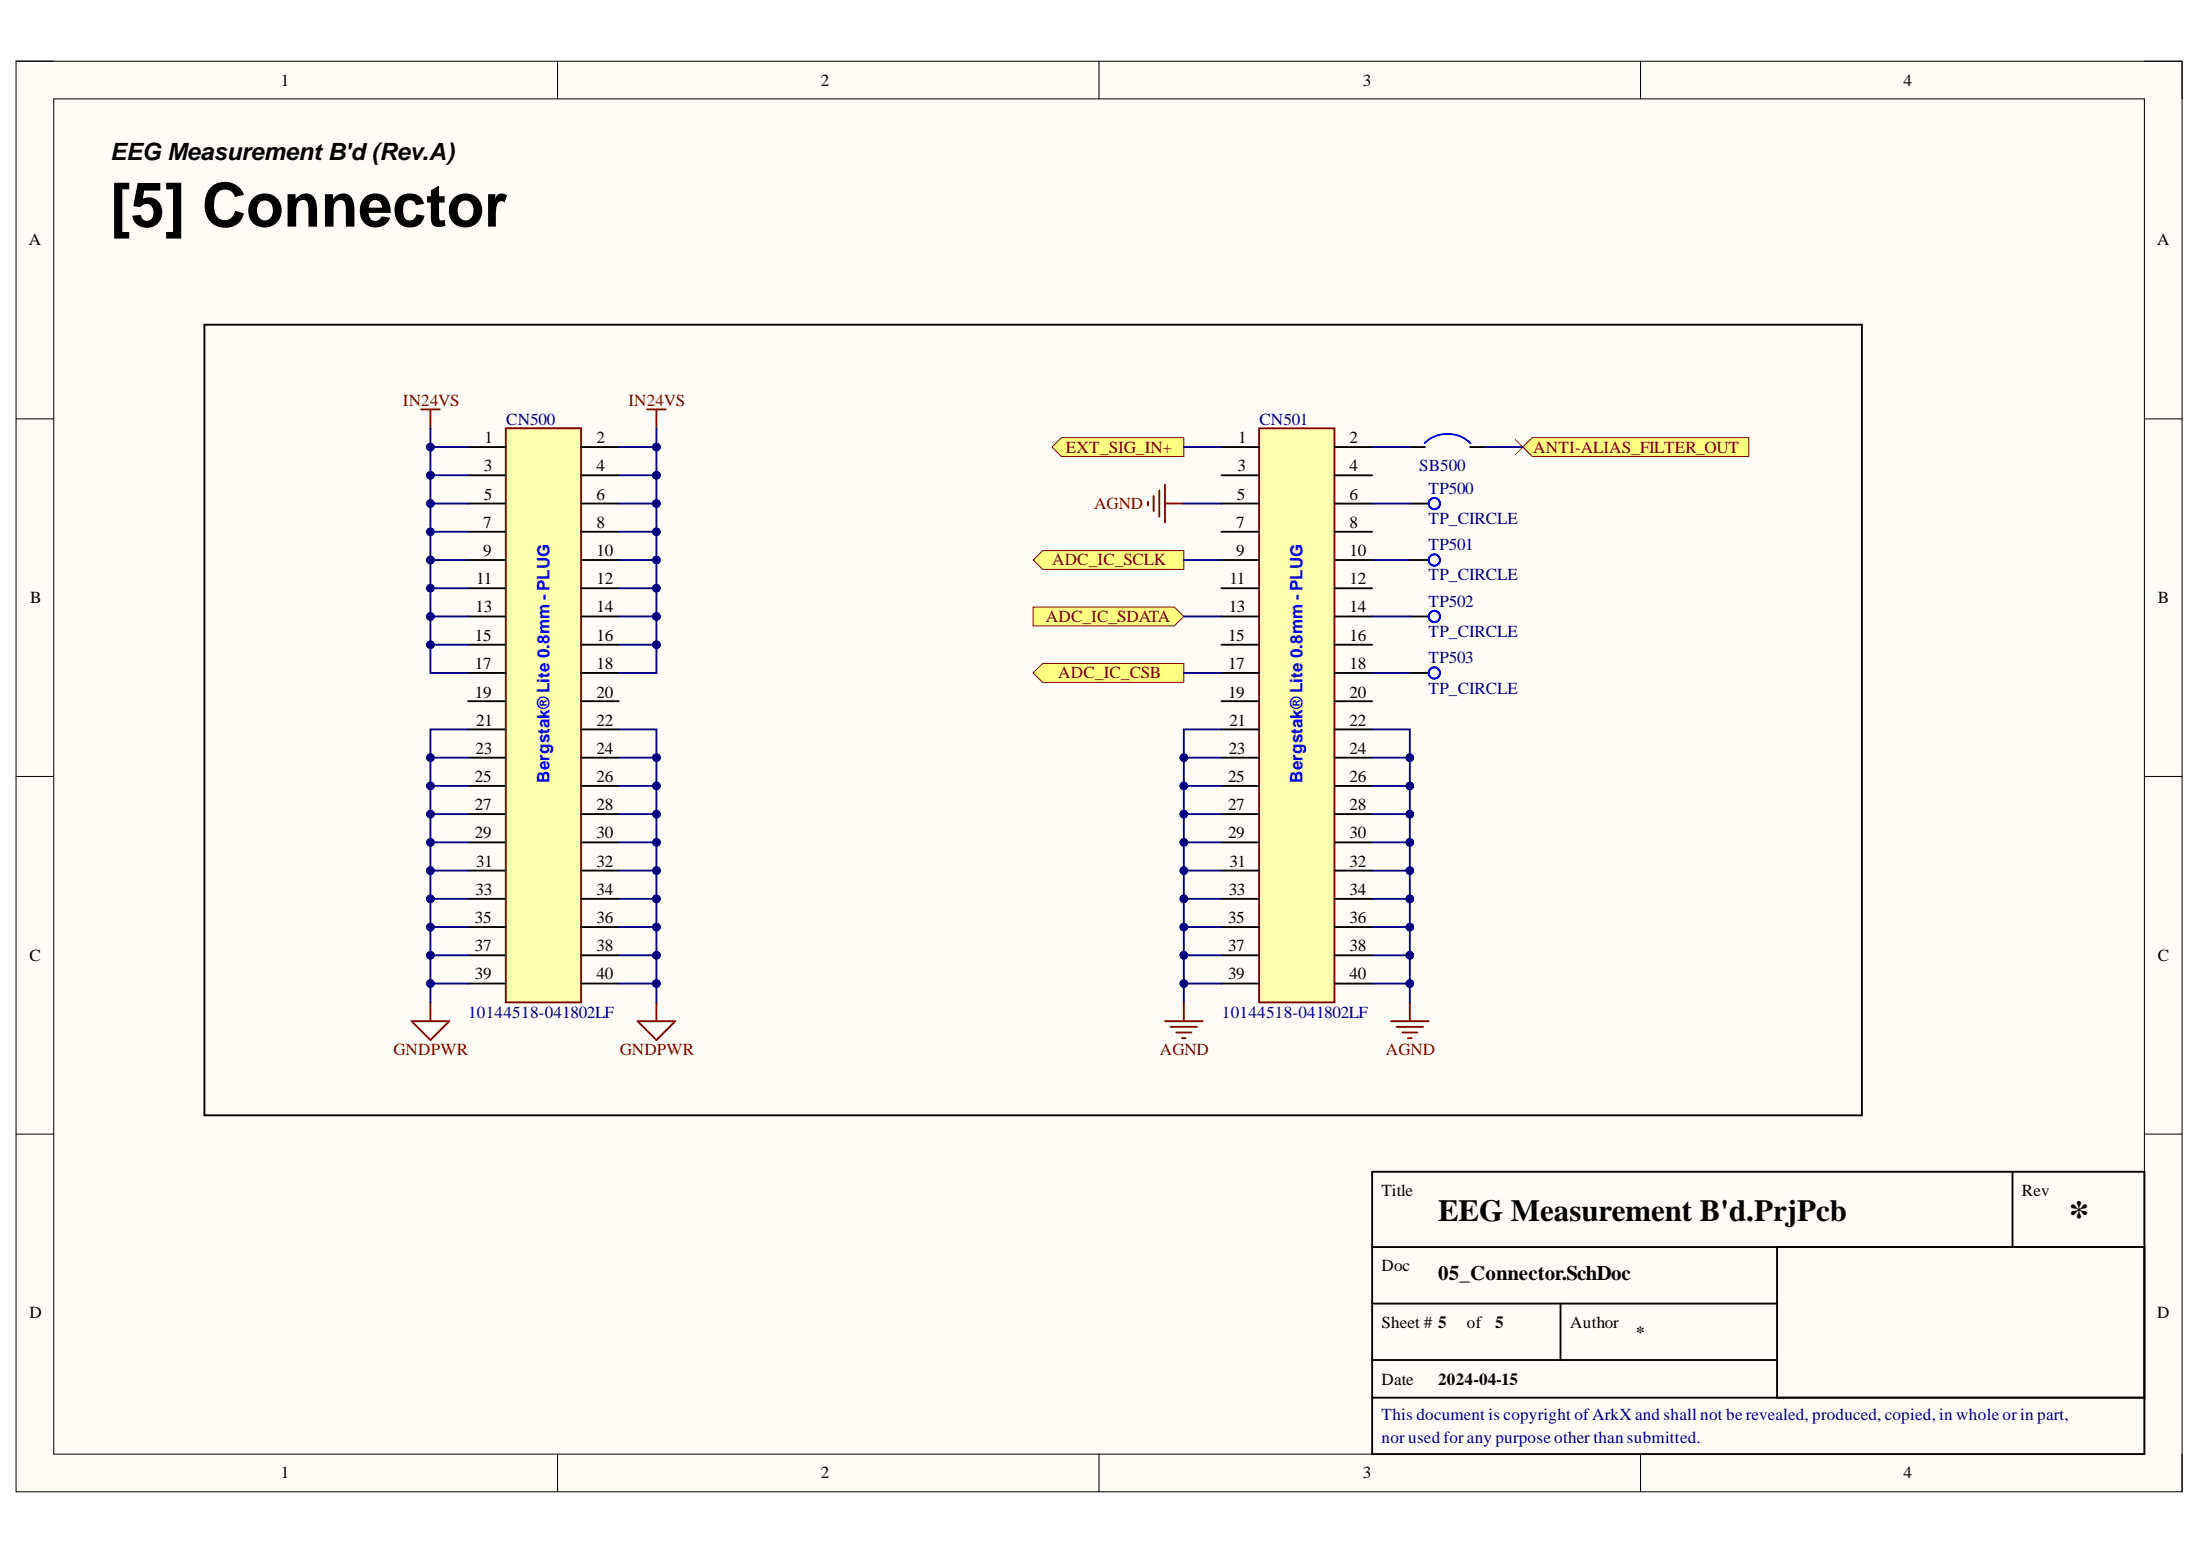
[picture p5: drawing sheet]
<svg xmlns="http://www.w3.org/2000/svg" width="297mm" height="210mm" viewBox="0 0 297 210" stroke-linecap="round" stroke-linejoin="round" font-family="sans-serif">
<path d="M2.2 8.3h292.4v193.1h-292.4z" fill-rule="evenodd" fill="#fffcf8"/>
<path d="M2.2 8.3h292.4v193.1h-292.4z" fill="none" stroke="#000" stroke-width=".14"/>
<path d="M7.3 13.3h282.2v183h-282.2z" fill-rule="evenodd" fill="#fffcf8"/>
<g fill="none" stroke="#000" stroke-width=".14">
<path d="M2.2 8.3h5.1M7.3 13.3h282.2v183h-282.2zM75.3 8.3v5M148.4 8.3v5M221.5 8.3v5M289.5 8.3h5.1v5M2.2 56.5h5.1M289.5 56.5h5.1M2.2 104.8h5.1M289.5 104.8h5.1M2.2 153.1h5.1M289.5 153.1h5.1"/>
<path d="M75.3 196.3v5.1M148.4 196.3v5.1M221.5 196.3v5.1M294.6 196.3v5.1"/>
</g>
<path d="M27.6 43.8h223.8v106.8h-223.8zM185.3 158.2h104.2v38.1h-104.2zM271.7 158.2v10.1M185.3 168.3h104.2M185.3 176h54.6M210.7 176v7.6M239.9 168.3h49.6v20.4h-49.6zM185.3 188.7h104.2M185.3 183.6h54.6" fill="none" stroke="#000" stroke-width=".25"/>
<path d="M68.3 57.8h10.2v77.5h-10.2z" fill-rule="evenodd" fill="#ffffb0"/>
<path d="M56.8 55.3h2.6M58.1 55.3v2.5M68.3 57.8h10.2v77.5h-10.2zM87.4 55.3h2.5M88.6 55.3v2.5M55.6 137.8h5.1l-2.6 2.6zM58.1 135.3v2.5M86.1 137.8h5.1l-2.6 2.6zM88.6 135.3v2.5" fill="none" stroke="#800000" stroke-width=".25"/>
<g fill="none" stroke="#000" stroke-width=".25">
<path d="M63.2 60.3h5.1M63.2 64.2h5.1M63.2 68h5.1M63.2 71.8h5.1M63.2 75.6h5.1M63.2 79.4h5.1M78.5 60.3h5M78.5 64.2h5M78.5 68h5M78.5 71.8h5M78.5 75.6h5M78.5 79.4h5"/>
<path d="M63.2 83.2h5.1M63.2 87h5.1M63.2 90.8h5.1M63.2 94.7h5.1M63.2 98.5h5.1M78.5 83.2h5M78.5 87h5M78.5 90.8h5M78.5 94.7h5M78.5 98.5h5M63.2 102.3h5.1M63.2 106.1h5.1"/>
<path d="M63.2 109.9h5.1M63.2 113.7h5.1M63.2 117.5h5.1M78.5 102.3h5M78.5 106.1h5M78.5 109.9h5M78.5 113.7h5M78.5 117.5h5M63.2 121.3h5.1M63.2 125.1h5.1M63.2 129h5.1M63.2 132.8h5.1"/>
<path d="M78.5 121.3h5M78.5 125.1h5M78.5 129h5M78.5 132.8h5"/>
</g>
<path d="M170 57.8h10.2v77.5h-10.2z" fill-rule="evenodd" fill="#ffffb0"/>
<path d="M170 57.8h10.2v77.5h-10.2z" fill="none" stroke="#800000" stroke-width=".25"/>
<g fill="none" stroke="#000" stroke-width=".25">
<path d="M164.9 60.3h5.1M164.9 64.2h5.1M164.9 68h5.1M164.9 71.8h5.1M164.9 75.6h5.1M164.9 79.4h5.1M180.2 60.3h5.1M180.2 64.2h5.1M180.2 68h5.1M180.2 71.8h5.1M180.2 75.6h5.1M180.2 79.4h5.1"/>
<path d="M164.9 83.2h5.1M164.9 87h5.1M164.9 90.8h5.1M164.9 94.7h5.1M164.9 98.5h5.1M180.2 83.2h5.1M180.2 87h5.1M180.2 90.8h5.1M180.2 94.7h5.1M180.2 98.5h5.1M164.9 102.3h5.1M164.9 106.1h5.1"/>
<path d="M164.9 109.9h5.1M164.9 113.7h5.1M164.9 117.5h5.1M180.2 102.3h5.1M180.2 106.1h5.1M180.2 109.9h5.1M180.2 113.7h5.1M180.2 117.5h5.1M164.9 121.3h5.1M164.9 125.1h5.1M164.9 129h5.1M164.9 132.8h5.1"/>
<path d="M180.2 121.3h5.1M180.2 125.1h5.1M180.2 129h5.1M180.2 132.8h5.1"/>
</g>
<path d="M139.5 75.6l1.3-1.3h19v2.6h-19z" fill-rule="evenodd" fill="#ffff80"/>
<path d="M139.5 75.6l1.3-1.3h19v2.6h-19z" fill="none" stroke="#800000" stroke-width=".14"/>
<path d="M139.5 81.9h19.1l1.2 1.3-1.2 1.3h-19.1z" fill-rule="evenodd" fill="#ffff80"/>
<path d="M139.5 81.9h19.1l1.2 1.3-1.2 1.3h-19.1z" fill="none" stroke="#800000" stroke-width=".14"/>
<path d="M139.5 90.8l1.3-1.2h19v2.5h-19z" fill-rule="evenodd" fill="#ffff80"/>
<path d="M139.5 90.8l1.3-1.2h19v2.5h-19z" fill="none" stroke="#800000" stroke-width=".14"/>
<path d="M142 60.3l1.3-1.2h16.5v2.5h-16.5z" fill-rule="evenodd" fill="#ffff80"/>
<path d="M142 60.3l1.3-1.2h16.5v2.5h-16.5z" fill="none" stroke="#800000" stroke-width=".14"/>
<path d="M155 67.7v.5M155.8 67v2M156.5 66.2v3.5M157.3 65.4v5.1M157.3 68h2.5M157.3 137.8h5.1M158.1 138.6h3.5M158.8 139.4h2.1M159.8 135.3v2.5M159.6 140.1h.5" fill="none" stroke="#800000" stroke-width=".25"/>
<path d="M190.3 68h2.6M190.3 75.6h2.6M190.3 83.2h2.6" fill="none" stroke="#000" stroke-width=".25"/>
<g fill="none" stroke="#00f" stroke-width=".25">
<circle cx="193.7" cy="68" r=".76"/>
<circle cx="193.7" cy="75.6" r=".76"/>
<circle cx="193.7" cy="83.2" r=".76"/>
</g>
<path d="M205.6 60.3l1.3-1.2h29.2v2.5h-29.2z" fill-rule="evenodd" fill="#ffff80"/>
<path d="M205.6 60.3l1.3-1.2h29.2v2.5h-29.2z" fill="none" stroke="#800000" stroke-width=".14"/>
<path d="M190.3 60.3h2.1M198.5 60.3h2M190.3 90.8h2.6" fill="none" stroke="#000" stroke-width=".25"/>
<g fill="none" stroke="#00f" stroke-width=".25">
<path d="M192.3 59.8a4.4 4.4 0 0 1 6.2 0"/>
<circle cx="193.7" cy="90.8" r=".76"/>
</g>
<path d="M204.6 59.3l2 2.1M206.6 59.3l-2 2.1" fill="none" stroke="#f00" stroke-width=".14"/>
<path d="M187.8 137.9h5.1M188.6 138.6h3.5M189.3 139.4h2.1M190.3 135.3v2.6M190.1 140.1h.5" fill="none" stroke="#800000" stroke-width=".25"/>
<path d="M58.1 60.3h5.1" fill="none" stroke="#000080" stroke-width=".25"/>
<circle cx="58.1" cy="60.3" r=".51" fill="#000080"/>
<circle cx="58.1" cy="60.3" r=".51" fill="none" stroke="#000080" stroke-width=".14"/>
<path d="M58.1 64.2h5.1" fill="none" stroke="#000080" stroke-width=".25"/>
<circle cx="58.1" cy="64.2" r=".51" fill="#000080"/>
<circle cx="58.1" cy="64.2" r=".51" fill="none" stroke="#000080" stroke-width=".14"/>
<path d="M58.1 68h5.1" fill="none" stroke="#000080" stroke-width=".25"/>
<circle cx="58.1" cy="68" r=".51" fill="#000080"/>
<circle cx="58.1" cy="68" r=".51" fill="none" stroke="#000080" stroke-width=".14"/>
<path d="M58.1 71.8h5.1" fill="none" stroke="#000080" stroke-width=".25"/>
<circle cx="58.1" cy="71.8" r=".51" fill="#000080"/>
<circle cx="58.1" cy="71.8" r=".51" fill="none" stroke="#000080" stroke-width=".14"/>
<path d="M58.1 75.6h5.1" fill="none" stroke="#000080" stroke-width=".25"/>
<circle cx="58.1" cy="75.6" r=".51" fill="#000080"/>
<circle cx="58.1" cy="75.6" r=".51" fill="none" stroke="#000080" stroke-width=".14"/>
<path d="M58.1 79.4h5.1" fill="none" stroke="#000080" stroke-width=".25"/>
<circle cx="58.1" cy="79.4" r=".51" fill="#000080"/>
<circle cx="58.1" cy="79.4" r=".51" fill="none" stroke="#000080" stroke-width=".14"/>
<path d="M58.1 57.8v25.4h5.1" fill="none" stroke="#000080" stroke-width=".25"/>
<circle cx="58.1" cy="60.3" r=".51" fill="#000080"/>
<circle cx="58.1" cy="60.3" r=".51" fill="none" stroke="#000080" stroke-width=".14"/>
<circle cx="58.1" cy="64.2" r=".51" fill="#000080"/>
<circle cx="58.1" cy="64.2" r=".51" fill="none" stroke="#000080" stroke-width=".14"/>
<circle cx="58.1" cy="68" r=".51" fill="#000080"/>
<circle cx="58.1" cy="68" r=".51" fill="none" stroke="#000080" stroke-width=".14"/>
<circle cx="58.1" cy="71.8" r=".51" fill="#000080"/>
<circle cx="58.1" cy="71.8" r=".51" fill="none" stroke="#000080" stroke-width=".14"/>
<circle cx="58.1" cy="75.6" r=".51" fill="#000080"/>
<circle cx="58.1" cy="75.6" r=".51" fill="none" stroke="#000080" stroke-width=".14"/>
<circle cx="58.1" cy="79.4" r=".51" fill="#000080"/>
<circle cx="58.1" cy="79.4" r=".51" fill="none" stroke="#000080" stroke-width=".14"/>
<circle cx="58.1" cy="83.2" r=".51" fill="#000080"/>
<circle cx="58.1" cy="83.2" r=".51" fill="none" stroke="#000080" stroke-width=".14"/>
<path d="M83.5 60.3h5.1" fill="none" stroke="#000080" stroke-width=".25"/>
<circle cx="88.6" cy="60.3" r=".51" fill="#000080"/>
<circle cx="88.6" cy="60.3" r=".51" fill="none" stroke="#000080" stroke-width=".14"/>
<path d="M83.5 64.2h5.1" fill="none" stroke="#000080" stroke-width=".25"/>
<circle cx="88.6" cy="64.2" r=".51" fill="#000080"/>
<circle cx="88.6" cy="64.2" r=".51" fill="none" stroke="#000080" stroke-width=".14"/>
<path d="M83.5 68h5.1" fill="none" stroke="#000080" stroke-width=".25"/>
<circle cx="88.6" cy="68" r=".51" fill="#000080"/>
<circle cx="88.6" cy="68" r=".51" fill="none" stroke="#000080" stroke-width=".14"/>
<path d="M83.5 71.8h5.1" fill="none" stroke="#000080" stroke-width=".25"/>
<circle cx="88.6" cy="71.8" r=".51" fill="#000080"/>
<circle cx="88.6" cy="71.8" r=".51" fill="none" stroke="#000080" stroke-width=".14"/>
<path d="M83.5 75.6h5.1" fill="none" stroke="#000080" stroke-width=".25"/>
<circle cx="88.6" cy="75.6" r=".51" fill="#000080"/>
<circle cx="88.6" cy="75.6" r=".51" fill="none" stroke="#000080" stroke-width=".14"/>
<path d="M83.5 79.4h5.1" fill="none" stroke="#000080" stroke-width=".25"/>
<circle cx="88.6" cy="79.4" r=".51" fill="#000080"/>
<circle cx="88.6" cy="79.4" r=".51" fill="none" stroke="#000080" stroke-width=".14"/>
<path d="M88.6 57.8v25.4h-5.1" fill="none" stroke="#000080" stroke-width=".25"/>
<circle cx="88.6" cy="60.3" r=".51" fill="#000080"/>
<circle cx="88.6" cy="60.3" r=".51" fill="none" stroke="#000080" stroke-width=".14"/>
<circle cx="88.6" cy="64.2" r=".51" fill="#000080"/>
<circle cx="88.6" cy="64.2" r=".51" fill="none" stroke="#000080" stroke-width=".14"/>
<circle cx="88.6" cy="68" r=".51" fill="#000080"/>
<circle cx="88.6" cy="68" r=".51" fill="none" stroke="#000080" stroke-width=".14"/>
<circle cx="88.6" cy="71.8" r=".51" fill="#000080"/>
<circle cx="88.6" cy="71.8" r=".51" fill="none" stroke="#000080" stroke-width=".14"/>
<circle cx="88.6" cy="75.6" r=".51" fill="#000080"/>
<circle cx="88.6" cy="75.6" r=".51" fill="none" stroke="#000080" stroke-width=".14"/>
<circle cx="88.6" cy="79.4" r=".51" fill="#000080"/>
<circle cx="88.6" cy="79.4" r=".51" fill="none" stroke="#000080" stroke-width=".14"/>
<circle cx="88.6" cy="83.2" r=".51" fill="#000080"/>
<circle cx="88.6" cy="83.2" r=".51" fill="none" stroke="#000080" stroke-width=".14"/>
<path d="M58.1 113.7h5.1" fill="none" stroke="#000080" stroke-width=".25"/>
<circle cx="58.1" cy="113.7" r=".51" fill="#000080"/>
<circle cx="58.1" cy="113.7" r=".51" fill="none" stroke="#000080" stroke-width=".14"/>
<path d="M58.1 117.5h5.1" fill="none" stroke="#000080" stroke-width=".25"/>
<circle cx="58.1" cy="117.5" r=".51" fill="#000080"/>
<circle cx="58.1" cy="117.5" r=".51" fill="none" stroke="#000080" stroke-width=".14"/>
<path d="M58.1 121.3h5.1" fill="none" stroke="#000080" stroke-width=".25"/>
<circle cx="58.1" cy="121.3" r=".51" fill="#000080"/>
<circle cx="58.1" cy="121.3" r=".51" fill="none" stroke="#000080" stroke-width=".14"/>
<path d="M58.1 125.1h5.1" fill="none" stroke="#000080" stroke-width=".25"/>
<circle cx="58.1" cy="125.1" r=".51" fill="#000080"/>
<circle cx="58.1" cy="125.1" r=".51" fill="none" stroke="#000080" stroke-width=".14"/>
<path d="M58.1 129h5.1" fill="none" stroke="#000080" stroke-width=".25"/>
<circle cx="58.1" cy="129" r=".51" fill="#000080"/>
<circle cx="58.1" cy="129" r=".51" fill="none" stroke="#000080" stroke-width=".14"/>
<path d="M58.1 132.8h5.1" fill="none" stroke="#000080" stroke-width=".25"/>
<circle cx="58.1" cy="132.8" r=".51" fill="#000080"/>
<circle cx="58.1" cy="132.8" r=".51" fill="none" stroke="#000080" stroke-width=".14"/>
<path d="M63.2 109.9h-5.1v25.4" fill="none" stroke="#000080" stroke-width=".25"/>
<circle cx="58.1" cy="109.9" r=".51" fill="#000080"/>
<circle cx="58.1" cy="109.9" r=".51" fill="none" stroke="#000080" stroke-width=".14"/>
<circle cx="58.1" cy="113.7" r=".51" fill="#000080"/>
<circle cx="58.1" cy="113.7" r=".51" fill="none" stroke="#000080" stroke-width=".14"/>
<circle cx="58.1" cy="117.5" r=".51" fill="#000080"/>
<circle cx="58.1" cy="117.5" r=".51" fill="none" stroke="#000080" stroke-width=".14"/>
<circle cx="58.1" cy="121.3" r=".51" fill="#000080"/>
<circle cx="58.1" cy="121.3" r=".51" fill="none" stroke="#000080" stroke-width=".14"/>
<circle cx="58.1" cy="125.1" r=".51" fill="#000080"/>
<circle cx="58.1" cy="125.1" r=".51" fill="none" stroke="#000080" stroke-width=".14"/>
<circle cx="58.1" cy="129" r=".51" fill="#000080"/>
<circle cx="58.1" cy="129" r=".51" fill="none" stroke="#000080" stroke-width=".14"/>
<circle cx="58.1" cy="132.8" r=".51" fill="#000080"/>
<circle cx="58.1" cy="132.8" r=".51" fill="none" stroke="#000080" stroke-width=".14"/>
<path d="M83.5 113.7h5.1" fill="none" stroke="#000080" stroke-width=".25"/>
<circle cx="88.6" cy="113.7" r=".51" fill="#000080"/>
<circle cx="88.6" cy="113.7" r=".51" fill="none" stroke="#000080" stroke-width=".14"/>
<path d="M83.5 117.5h5.1" fill="none" stroke="#000080" stroke-width=".25"/>
<circle cx="88.6" cy="117.5" r=".51" fill="#000080"/>
<circle cx="88.6" cy="117.5" r=".51" fill="none" stroke="#000080" stroke-width=".14"/>
<path d="M83.5 121.3h5.1" fill="none" stroke="#000080" stroke-width=".25"/>
<circle cx="88.6" cy="121.3" r=".51" fill="#000080"/>
<circle cx="88.6" cy="121.3" r=".51" fill="none" stroke="#000080" stroke-width=".14"/>
<path d="M83.5 125.1h5.1" fill="none" stroke="#000080" stroke-width=".25"/>
<circle cx="88.6" cy="125.1" r=".51" fill="#000080"/>
<circle cx="88.6" cy="125.1" r=".51" fill="none" stroke="#000080" stroke-width=".14"/>
<path d="M83.5 129h5.1" fill="none" stroke="#000080" stroke-width=".25"/>
<circle cx="88.6" cy="129" r=".51" fill="#000080"/>
<circle cx="88.6" cy="129" r=".51" fill="none" stroke="#000080" stroke-width=".14"/>
<path d="M83.5 132.8h5.1" fill="none" stroke="#000080" stroke-width=".25"/>
<circle cx="88.6" cy="132.8" r=".51" fill="#000080"/>
<circle cx="88.6" cy="132.8" r=".51" fill="none" stroke="#000080" stroke-width=".14"/>
<path d="M83.5 109.9h5.1v25.4" fill="none" stroke="#000080" stroke-width=".25"/>
<circle cx="88.6" cy="109.9" r=".51" fill="#000080"/>
<circle cx="88.6" cy="109.9" r=".51" fill="none" stroke="#000080" stroke-width=".14"/>
<circle cx="88.6" cy="113.7" r=".51" fill="#000080"/>
<circle cx="88.6" cy="113.7" r=".51" fill="none" stroke="#000080" stroke-width=".14"/>
<circle cx="88.6" cy="117.5" r=".51" fill="#000080"/>
<circle cx="88.6" cy="117.5" r=".51" fill="none" stroke="#000080" stroke-width=".14"/>
<circle cx="88.6" cy="121.3" r=".51" fill="#000080"/>
<circle cx="88.6" cy="121.3" r=".51" fill="none" stroke="#000080" stroke-width=".14"/>
<circle cx="88.6" cy="125.1" r=".51" fill="#000080"/>
<circle cx="88.6" cy="125.1" r=".51" fill="none" stroke="#000080" stroke-width=".14"/>
<circle cx="88.6" cy="129" r=".51" fill="#000080"/>
<circle cx="88.6" cy="129" r=".51" fill="none" stroke="#000080" stroke-width=".14"/>
<circle cx="88.6" cy="132.8" r=".51" fill="#000080"/>
<circle cx="88.6" cy="132.8" r=".51" fill="none" stroke="#000080" stroke-width=".14"/>
<path d="M88.6 83.2v7.6h-5.1" fill="none" stroke="#000080" stroke-width=".25"/>
<circle cx="88.6" cy="87" r=".51" fill="#000080"/>
<circle cx="88.6" cy="87" r=".51" fill="none" stroke="#000080" stroke-width=".14"/>
<circle cx="88.6" cy="83.2" r=".51" fill="#000080"/>
<circle cx="88.6" cy="83.2" r=".51" fill="none" stroke="#000080" stroke-width=".14"/>
<path d="M83.5 102.3h5.1v7.6" fill="none" stroke="#000080" stroke-width=".25"/>
<circle cx="88.6" cy="102.3" r=".51" fill="#000080"/>
<circle cx="88.6" cy="102.3" r=".51" fill="none" stroke="#000080" stroke-width=".14"/>
<circle cx="88.6" cy="106.1" r=".51" fill="#000080"/>
<circle cx="88.6" cy="106.1" r=".51" fill="none" stroke="#000080" stroke-width=".14"/>
<circle cx="88.6" cy="109.9" r=".51" fill="#000080"/>
<circle cx="88.6" cy="109.9" r=".51" fill="none" stroke="#000080" stroke-width=".14"/>
<path d="M58.1 83.2v7.6h5.1" fill="none" stroke="#000080" stroke-width=".25"/>
<circle cx="58.1" cy="87" r=".51" fill="#000080"/>
<circle cx="58.1" cy="87" r=".51" fill="none" stroke="#000080" stroke-width=".14"/>
<circle cx="58.1" cy="83.2" r=".51" fill="#000080"/>
<circle cx="58.1" cy="83.2" r=".51" fill="none" stroke="#000080" stroke-width=".14"/>
<path d="M58.1 87h5.1" fill="none" stroke="#000080" stroke-width=".25"/>
<circle cx="58.1" cy="87" r=".51" fill="#000080"/>
<circle cx="58.1" cy="87" r=".51" fill="none" stroke="#000080" stroke-width=".14"/>
<path d="M83.5 87h5.1" fill="none" stroke="#000080" stroke-width=".25"/>
<circle cx="88.6" cy="87" r=".51" fill="#000080"/>
<circle cx="88.6" cy="87" r=".51" fill="none" stroke="#000080" stroke-width=".14"/>
<path d="M63.2 98.5h-5.1v11.4" fill="none" stroke="#000080" stroke-width=".25"/>
<circle cx="58.1" cy="102.3" r=".51" fill="#000080"/>
<circle cx="58.1" cy="102.3" r=".51" fill="none" stroke="#000080" stroke-width=".14"/>
<circle cx="58.1" cy="106.1" r=".51" fill="#000080"/>
<circle cx="58.1" cy="106.1" r=".51" fill="none" stroke="#000080" stroke-width=".14"/>
<circle cx="58.1" cy="109.9" r=".51" fill="#000080"/>
<circle cx="58.1" cy="109.9" r=".51" fill="none" stroke="#000080" stroke-width=".14"/>
<path d="M58.1 102.3h5.1" fill="none" stroke="#000080" stroke-width=".25"/>
<circle cx="58.1" cy="102.3" r=".51" fill="#000080"/>
<circle cx="58.1" cy="102.3" r=".51" fill="none" stroke="#000080" stroke-width=".14"/>
<path d="M83.5 98.5h5.1v3.8" fill="none" stroke="#000080" stroke-width=".25"/>
<circle cx="88.6" cy="102.3" r=".51" fill="#000080"/>
<circle cx="88.6" cy="102.3" r=".51" fill="none" stroke="#000080" stroke-width=".14"/>
<path d="M83.5 106.1h5.1" fill="none" stroke="#000080" stroke-width=".25"/>
<circle cx="88.6" cy="106.1" r=".51" fill="#000080"/>
<circle cx="88.6" cy="106.1" r=".51" fill="none" stroke="#000080" stroke-width=".14"/>
<path d="M58.1 106.1h5.1" fill="none" stroke="#000080" stroke-width=".25"/>
<circle cx="58.1" cy="106.1" r=".51" fill="#000080"/>
<circle cx="58.1" cy="106.1" r=".51" fill="none" stroke="#000080" stroke-width=".14"/>
<path d="M159.8 75.6h5.1M159.8 60.3h5.1M159.8 68h5.1M159.8 83.2h5.1M159.8 90.8h5.1M159.8 121.3h5.1" fill="none" stroke="#000080" stroke-width=".25"/>
<circle cx="159.8" cy="121.3" r=".51" fill="#000080"/>
<circle cx="159.8" cy="121.3" r=".51" fill="none" stroke="#000080" stroke-width=".14"/>
<path d="M159.8 125.1h5.1" fill="none" stroke="#000080" stroke-width=".25"/>
<circle cx="159.8" cy="125.1" r=".51" fill="#000080"/>
<circle cx="159.8" cy="125.1" r=".51" fill="none" stroke="#000080" stroke-width=".14"/>
<path d="M159.8 129h5.1" fill="none" stroke="#000080" stroke-width=".25"/>
<circle cx="159.8" cy="129" r=".51" fill="#000080"/>
<circle cx="159.8" cy="129" r=".51" fill="none" stroke="#000080" stroke-width=".14"/>
<path d="M159.8 132.8h5.1" fill="none" stroke="#000080" stroke-width=".25"/>
<circle cx="159.8" cy="132.8" r=".51" fill="#000080"/>
<circle cx="159.8" cy="132.8" r=".51" fill="none" stroke="#000080" stroke-width=".14"/>
<path d="M185.3 60.3h5M185.3 68h5M185.3 75.6h5M200.5 60.3h5.1M185.3 83.2h5M185.3 90.8h5M159.8 102.3h5.1" fill="none" stroke="#000080" stroke-width=".25"/>
<circle cx="159.8" cy="102.3" r=".51" fill="#000080"/>
<circle cx="159.8" cy="102.3" r=".51" fill="none" stroke="#000080" stroke-width=".14"/>
<path d="M159.8 106.1h5.1" fill="none" stroke="#000080" stroke-width=".25"/>
<circle cx="159.8" cy="106.1" r=".51" fill="#000080"/>
<circle cx="159.8" cy="106.1" r=".51" fill="none" stroke="#000080" stroke-width=".14"/>
<path d="M159.8 109.9h5.1" fill="none" stroke="#000080" stroke-width=".25"/>
<circle cx="159.8" cy="109.9" r=".51" fill="#000080"/>
<circle cx="159.8" cy="109.9" r=".51" fill="none" stroke="#000080" stroke-width=".14"/>
<path d="M159.8 113.7h5.1" fill="none" stroke="#000080" stroke-width=".25"/>
<circle cx="159.8" cy="113.7" r=".51" fill="#000080"/>
<circle cx="159.8" cy="113.7" r=".51" fill="none" stroke="#000080" stroke-width=".14"/>
<path d="M185.3 121.3h5" fill="none" stroke="#000080" stroke-width=".25"/>
<circle cx="190.4" cy="121.3" r=".51" fill="#000080"/>
<circle cx="190.4" cy="121.3" r=".51" fill="none" stroke="#000080" stroke-width=".14"/>
<path d="M185.3 125.1h5" fill="none" stroke="#000080" stroke-width=".25"/>
<circle cx="190.3" cy="125.1" r=".51" fill="#000080"/>
<circle cx="190.3" cy="125.1" r=".51" fill="none" stroke="#000080" stroke-width=".14"/>
<path d="M185.3 129h5" fill="none" stroke="#000080" stroke-width=".25"/>
<circle cx="190.3" cy="129" r=".51" fill="#000080"/>
<circle cx="190.3" cy="129" r=".51" fill="none" stroke="#000080" stroke-width=".14"/>
<path d="M185.3 132.8h5" fill="none" stroke="#000080" stroke-width=".25"/>
<circle cx="190.3" cy="132.8" r=".51" fill="#000080"/>
<circle cx="190.3" cy="132.8" r=".51" fill="none" stroke="#000080" stroke-width=".14"/>
<path d="M185.3 102.3h5" fill="none" stroke="#000080" stroke-width=".25"/>
<circle cx="190.4" cy="102.3" r=".51" fill="#000080"/>
<circle cx="190.4" cy="102.3" r=".51" fill="none" stroke="#000080" stroke-width=".14"/>
<path d="M185.3 106.1h5" fill="none" stroke="#000080" stroke-width=".25"/>
<circle cx="190.3" cy="106.1" r=".51" fill="#000080"/>
<circle cx="190.3" cy="106.1" r=".51" fill="none" stroke="#000080" stroke-width=".14"/>
<path d="M185.3 109.9h5" fill="none" stroke="#000080" stroke-width=".25"/>
<circle cx="190.4" cy="109.9" r=".51" fill="#000080"/>
<circle cx="190.4" cy="109.9" r=".51" fill="none" stroke="#000080" stroke-width=".14"/>
<path d="M185.3 113.7h5" fill="none" stroke="#000080" stroke-width=".25"/>
<circle cx="190.3" cy="113.7" r=".51" fill="#000080"/>
<circle cx="190.3" cy="113.7" r=".51" fill="none" stroke="#000080" stroke-width=".14"/>
<path d="M164.9 117.5h-5.1v17.8" fill="none" stroke="#000080" stroke-width=".25"/>
<circle cx="159.8" cy="117.5" r=".51" fill="#000080"/>
<circle cx="159.8" cy="117.5" r=".51" fill="none" stroke="#000080" stroke-width=".14"/>
<circle cx="159.8" cy="121.3" r=".51" fill="#000080"/>
<circle cx="159.8" cy="121.3" r=".51" fill="none" stroke="#000080" stroke-width=".14"/>
<circle cx="159.8" cy="125.1" r=".51" fill="#000080"/>
<circle cx="159.8" cy="125.1" r=".51" fill="none" stroke="#000080" stroke-width=".14"/>
<circle cx="159.8" cy="129" r=".51" fill="#000080"/>
<circle cx="159.8" cy="129" r=".51" fill="none" stroke="#000080" stroke-width=".14"/>
<circle cx="159.8" cy="132.8" r=".51" fill="#000080"/>
<circle cx="159.8" cy="132.8" r=".51" fill="none" stroke="#000080" stroke-width=".14"/>
<path d="M164.9 98.5h-5.1v19" fill="none" stroke="#000080" stroke-width=".25"/>
<circle cx="159.8" cy="102.3" r=".51" fill="#000080"/>
<circle cx="159.8" cy="102.3" r=".51" fill="none" stroke="#000080" stroke-width=".14"/>
<circle cx="159.8" cy="106.1" r=".51" fill="#000080"/>
<circle cx="159.8" cy="106.1" r=".51" fill="none" stroke="#000080" stroke-width=".14"/>
<circle cx="159.8" cy="109.9" r=".51" fill="#000080"/>
<circle cx="159.8" cy="109.9" r=".51" fill="none" stroke="#000080" stroke-width=".14"/>
<circle cx="159.8" cy="113.7" r=".51" fill="#000080"/>
<circle cx="159.8" cy="113.7" r=".51" fill="none" stroke="#000080" stroke-width=".14"/>
<circle cx="159.8" cy="117.5" r=".51" fill="#000080"/>
<circle cx="159.8" cy="117.5" r=".51" fill="none" stroke="#000080" stroke-width=".14"/>
<path d="M185.3 117.5h5v17.8" fill="none" stroke="#000080" stroke-width=".25"/>
<circle cx="190.3" cy="117.5" r=".51" fill="#000080"/>
<circle cx="190.3" cy="117.5" r=".51" fill="none" stroke="#000080" stroke-width=".14"/>
<circle cx="190.4" cy="121.3" r=".51" fill="#000080"/>
<circle cx="190.4" cy="121.3" r=".51" fill="none" stroke="#000080" stroke-width=".14"/>
<circle cx="190.3" cy="125.1" r=".51" fill="#000080"/>
<circle cx="190.3" cy="125.1" r=".51" fill="none" stroke="#000080" stroke-width=".14"/>
<circle cx="190.3" cy="129" r=".51" fill="#000080"/>
<circle cx="190.3" cy="129" r=".51" fill="none" stroke="#000080" stroke-width=".14"/>
<circle cx="190.3" cy="132.8" r=".51" fill="#000080"/>
<circle cx="190.3" cy="132.8" r=".51" fill="none" stroke="#000080" stroke-width=".14"/>
<path d="M185.3 98.5h5v19" fill="none" stroke="#000080" stroke-width=".25"/>
<circle cx="190.4" cy="102.3" r=".51" fill="#000080"/>
<circle cx="190.4" cy="102.3" r=".51" fill="none" stroke="#000080" stroke-width=".14"/>
<circle cx="190.3" cy="106.1" r=".51" fill="#000080"/>
<circle cx="190.3" cy="106.1" r=".51" fill="none" stroke="#000080" stroke-width=".14"/>
<circle cx="190.4" cy="109.9" r=".51" fill="#000080"/>
<circle cx="190.4" cy="109.9" r=".51" fill="none" stroke="#000080" stroke-width=".14"/>
<circle cx="190.3" cy="113.7" r=".51" fill="#000080"/>
<circle cx="190.3" cy="113.7" r=".51" fill="none" stroke="#000080" stroke-width=".14"/>
<circle cx="190.3" cy="117.5" r=".51" fill="#000080"/>
<circle cx="190.3" cy="117.5" r=".51" fill="none" stroke="#000080" stroke-width=".14"/>
<text font-size="8.2" x="14.9" y="30.6">[5] Connector</text>
<text font-size="5.5" x="279.3" y="165.8">*</text>
<text font-size="4.1" x="194.2" y="164.8">EEG Measurement B'd.PrjPcb</text>
<text font-size="3.2" x="14.9" y="21.5">EEG Measurement B'd (Rev.A)</text>
<text font-size="2.8" x="194.2" y="172.8">05_Connector.SchDoc</text>
<g font-size="2.3">
<text x="37.9" y="11.6">1</text>
<text x="110.8" y="11.6">2</text>
<text x="184" y="11.6">3</text>
<text x="257" y="11.6">4</text>
<text x="3.9" y="33.1">A</text>
<text x="291.3" y="33.1">A</text>
<text x="65.4" y="59.8">1</text>
<text x="80.5" y="59.8">2</text>
<text x="167.2" y="59.8">1</text>
<text x="182.2" y="59.8">2</text>
<text x="65.3" y="63.6">3</text>
<text x="80.5" y="63.6">4</text>
<text x="167.1" y="63.6">3</text>
<text x="182.2" y="63.6">4</text>
<text x="65.2" y="71.3">7</text>
<text x="65.3" y="67.4">5</text>
<text x="80.5" y="67.4">6</text>
<text x="80.5" y="71.3">8</text>
<text x="166.9" y="71.3">7</text>
<text x="167" y="67.4">5</text>
<text x="182.2" y="67.4">6</text>
<text x="182.2" y="71.3">8</text>
<text x="65.2" y="75.1">9</text>
<text x="80.5" y="75.1">10</text>
<text x="166.9" y="75.1">9</text>
<text x="182.2" y="75.1">10</text>
<text x="4.1" y="81.4">B</text>
<text x="64.2" y="82.7">13</text>
<text x="64.3" y="78.9">11</text>
<text x="80.5" y="78.9">12</text>
<text x="80.5" y="82.7">14</text>
<text x="165.9" y="82.7">13</text>
<text x="166" y="78.9">11</text>
<text x="182.2" y="78.9">12</text>
<text x="182.2" y="82.7">14</text>
<text x="291.4" y="81.4">B</text>
<text x="64.1" y="86.5">15</text>
<text x="80.5" y="86.5">16</text>
<text x="165.8" y="86.5">15</text>
<text x="182.2" y="86.5">16</text>
<text x="64.1" y="90.3">17</text>
<text x="64.1" y="94.2">19</text>
<text x="80.5" y="90.3">18</text>
<text x="80.5" y="94.2">20</text>
<text x="165.8" y="90.3">17</text>
<text x="165.8" y="94.2">19</text>
<text x="182.2" y="90.3">18</text>
<text x="182.2" y="94.2">20</text>
<text x="64.2" y="101.8">23</text>
<text x="64.3" y="98">21</text>
<text x="80.5" y="98">22</text>
<text x="80.5" y="101.8">24</text>
<text x="165.9" y="101.8">23</text>
<text x="166" y="98">21</text>
<text x="182.2" y="98">22</text>
<text x="182.2" y="101.8">24</text>
<text x="64.1" y="105.6">25</text>
<text x="80.5" y="105.6">26</text>
<text x="165.8" y="105.6">25</text>
<text x="182.2" y="105.6">26</text>
<text x="64.1" y="109.4">27</text>
<text x="64.1" y="113.2">29</text>
<text x="80.5" y="109.4">28</text>
<text x="80.5" y="113.2">30</text>
<text x="165.8" y="109.4">27</text>
<text x="165.8" y="113.2">29</text>
<text x="182.2" y="109.4">28</text>
<text x="182.2" y="113.2">30</text>
<text x="64.3" y="117">31</text>
<text x="80.5" y="117">32</text>
<text x="166" y="117">31</text>
<text x="182.2" y="117">32</text>
<text x="64.1" y="124.6">35</text>
<text x="64.2" y="120.8">33</text>
<text x="80.5" y="120.8">34</text>
<text x="80.5" y="124.6">36</text>
<text x="165.8" y="124.6">35</text>
<text x="165.9" y="120.8">33</text>
<text x="182.2" y="120.8">34</text>
<text x="182.2" y="124.6">36</text>
<text x="4" y="129.7">C</text>
<text x="64.1" y="128.4">37</text>
<text x="80.5" y="128.4">38</text>
<text x="165.8" y="128.4">37</text>
<text x="182.2" y="128.4">38</text>
<text x="291.4" y="129.7">C</text>
<text x="64.1" y="132.2">39</text>
<text x="80.5" y="132.2">40</text>
<text x="165.8" y="132.2">39</text>
<text x="182.2" y="132.2">40</text>
<text x="186.5" y="161.4">Title</text>
<text x="273" y="161.4">Rev</text>
<text x="186.5" y="171.6">Doc</text>
<text x="4" y="177.9">D</text>
<text x="186.5" y="179.3">Sheet # 5</text>
<text x="198" y="179.3">of</text>
<text x="201.9" y="179.3">5</text>
<text x="212" y="179.3">Author</text>
<text x="291.3" y="177.9">D</text>
<text x="220.9" y="180.6">*</text>
<text x="186.5" y="186.9">Date</text>
<text x="194.2" y="186.9">2024-04-15</text>
<text x="37.9" y="199.6">1</text>
<text x="110.8" y="199.6">2</text>
<text x="184" y="199.6">3</text>
<text x="257" y="199.6">4</text>
</g>
<g font-size="2.3" fill="#800000">
<text x="54.4" y="54.8">IN24VS</text>
<text x="84.9" y="54.8">IN24VS</text>
<text x="143.9" y="61.1">EXT_SIG_IN+</text>
<text x="207" y="61.1">ANTI-ALIAS_FILTER_OUT</text>
<text x="147.7" y="68.7">AGND</text>
<text x="142" y="76.3">ADC_IC_SCLK</text>
<text x="141.2" y="83.9">ADC_IC_SDATA</text>
<text x="142.9" y="91.5">ADC_IC_CSB</text>
<text x="53.1" y="142.4">GNDPWR</text>
<text x="83.7" y="142.4">GNDPWR</text>
<text x="156.6" y="142.4">AGND</text>
<text x="187.1" y="142.4">AGND</text>
</g>
<g font-size="2.3" fill="#000080">
<text x="68.4" y="57.3">CN500</text>
<text x="170" y="57.3">CN501</text>
<text x="191.6" y="63.6">SB500</text>
<text x="192.9" y="66.7">TP500</text>
<text x="192.9" y="70.7">TP_CIRCLE</text>
<text x="192.9" y="74.3">TP501</text>
<text x="192.9" y="78.4">TP_CIRCLE</text>
<text x="192.9" y="81.9">TP502</text>
<text x="192.9" y="86">TP_CIRCLE</text>
<text x="192.9" y="89.5">TP503</text>
<text x="192.9" y="93.7">TP_CIRCLE</text>
<text x="63.2" y="137.4">10144518-041802LF</text>
<text x="165" y="137.4">10144518-041802LF</text>
<text x="186.5" y="191.7">This document is copyright ofArkX and shall not be revealed, produced, copied, in whole or in part,</text>
<text x="186.5" y="194.8">nor used for any purpose other than submitted.</text>
</g>
<g font-size="2.3" fill="#00f">
<text x="74.2" y="105.7" transform="rotate(-90 74.2 105.7)">Bergstak® Lite 0.8mm - PLUG</text>
<text x="175.9" y="105.7" transform="rotate(-90 175.9 105.7)">Bergstak® Lite 0.8mm - PLUG</text>
</g>
</svg>
